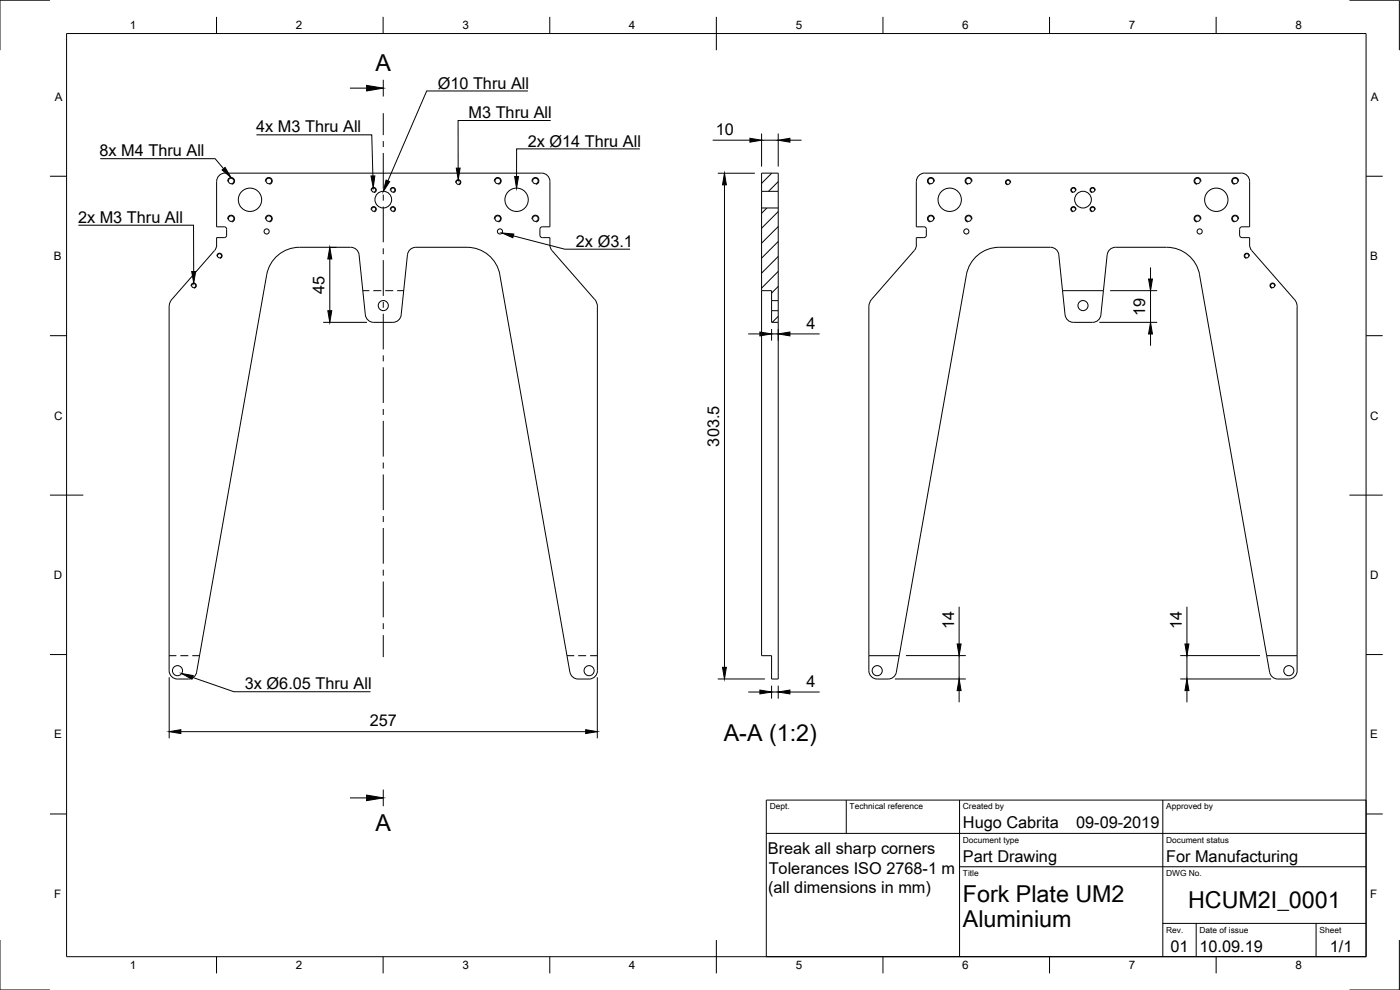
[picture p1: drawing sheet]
<svg xmlns="http://www.w3.org/2000/svg" width="420mm" height="297mm" viewBox="0 0 420 297" stroke-linecap="round" stroke-linejoin="round" font-family="sans-serif">
<!-- layer: Visible -->
<g fill="none" stroke="#000" stroke-width=".3">
<path d="M65 54.4v13.7h2.6l.4 .7M65 54.4a2.48 2.48 0 0 1 2.5-2.4l95-.1a2.51 2.51 0 0 1 2.5 2.5v13.7h-2.2M228.6 57.4v5M228.6 57.4v-5.4h5v5.4M228.6 57.4h5M233.6 57.4v5M275 54.4v13.7h2.3M275 54.4a2.51 2.51 0 0 1 2.5-2.5l95 .1a2.47 2.47 0 0 1 2.5 2.4v13.7h-2.2l-.6 .2-.2 .5 .1 2 .7 .5h2.2l.1 2.6 .3 1 13 14.9M65 73.5l-.1 .7-.5 1-12.8 14.6M68 68.8v1.8M68 70.5l-.4 .7-2.6 .1v2.2M162.8 71.3h2.2l.1 2.6 .3 1 13 14.9"/>
<path d="M162.8 68l-.5 .3-.3 .5 .1 2 .7 .5M228.6 62.4v134.3h3v7h2v-110.5M228.6 62.4h5M233.6 62.4v27.8M275 73.5l-.2 1.1-.4 .6-12.8 14.6M277.3 71.3h-2.3v2.2M277.3 68l.5 .3 .2 .5M278 68.8v1.8M278 70.5l-.2 .6-.5 .2M51.6 89.8l-.7 1.3-.1 1v109.1a2.51 2.51 0 0 0 2.5 2.5h3.2a2.5 2.5 0 0 0 2.5-2l21-119.2a10 10 0 0 1 9.9-8.3h15.4l1 .2 .8 .6 .7 1.4 1.8 18.1M109.7 94.5l.6 1.4 1.3 .8h6.3M150 82.5l21 119.2"/>
<path d="M150 82.5a10 10 0 0 0-9.8-8.3h-15.4l-1 .2-.9 .6-.6 1.4-2 18.6-.9 1.2-1.5 .5M178.4 89.8l.8 1.3 .1 1v109.1a2.47 2.47 0 0 1-2.5 2.5h-3.3a2.51 2.51 0 0 1-2.5-2M228.6 87.2h3v3M231.6 90.2v3M231.6 93.2v3.5h2M231.6 90.2h2M231.6 93.2h2M233.6 90.2v3M261.6 89.8l-.7 1.3-.1 1v109.1a2.51 2.51 0 0 0 2.5 2.5h3.2M318.9 87.2h12.3M388.4 89.8l.6 .8 .3 1.5M389.3 92.1v109.1"/>
<path d="M260.8 196.7h9.1M269.9 196.7l20.1-114.2a10 10 0 0 1 9.9-8.3h15.4l1 .2 .8 .6 .7 1.4 1.8 18.1 .4 1 .7 .7 1.4 .5h6.3l1-.5 .7-.7 .3-1 1.9-18.1 .3-1 .7-.7 1.5-.5h15.4a10 10 0 0 1 9.8 8.3l21 119.2M269.9 196.7l-.9 5a2.51 2.51 0 0 1-2.5 2M380.2 196.7h9.1M381 201.7a2.51 2.51 0 0 0 2.5 2M389.3 201.2a2.51 2.51 0 0 1-2.5 2.5h-3.3"/>
<circle cx="69.4" cy="54.3" r=".84"/>
<circle cx="75" cy="59.9" r="3.5"/>
<circle cx="80.7" cy="54.3" r=".84"/>
<circle cx="112.2" cy="57" r=".62"/>
<circle cx="115" cy="59.9" r="2.51"/>
<circle cx="117.9" cy="57" r=".62"/>
<circle cx="137.5" cy="54.7" r=".62"/>
<circle cx="149.4" cy="54.3" r=".84"/>
<circle cx="155" cy="59.9" r="3.5"/>
<circle cx="160.7" cy="54.3" r=".84"/>
<circle cx="279.4" cy="54.3" r=".84"/>
<circle cx="285" cy="59.9" r="3.5"/>
<circle cx="290.7" cy="54.3" r=".84"/>
<circle cx="302.5" cy="54.7" r=".62"/>
<circle cx="322.1" cy="57" r=".62"/>
<circle cx="325" cy="59.9" r="2.51"/>
<circle cx="327.9" cy="57" r=".62"/>
<circle cx="359.4" cy="54.3" r=".84"/>
<circle cx="365" cy="59.9" r="3.5"/>
<circle cx="370.7" cy="54.3" r=".84"/>
<circle cx="65.9" cy="76.7" r=".62"/>
<circle cx="69.4" cy="65.6" r=".84"/>
<circle cx="80" cy="69.4" r=".77"/>
<circle cx="80.7" cy="65.6" r=".84"/>
<circle cx="112.2" cy="62.8" r=".62"/>
<circle cx="117.9" cy="62.8" r=".62"/>
<circle cx="149.4" cy="65.6" r=".84"/>
<circle cx="150" cy="69.4" r=".77"/>
<circle cx="160.7" cy="65.6" r=".84"/>
<circle cx="279.4" cy="65.6" r=".84"/>
<circle cx="290" cy="69.4" r=".77"/>
<circle cx="290.7" cy="65.6" r=".84"/>
<circle cx="322.1" cy="62.8" r=".62"/>
<circle cx="327.9" cy="62.8" r=".62"/>
<circle cx="359.4" cy="65.6" r=".84"/>
<circle cx="360" cy="69.4" r=".77"/>
<circle cx="370.7" cy="65.6" r=".84"/>
<circle cx="374.2" cy="76.7" r=".62"/>
<circle cx="58.1" cy="85.7" r=".62"/>
<circle cx="115" cy="91.7" r="1.51"/>
<circle cx="325" cy="91.7" r="1.51"/>
<circle cx="381.9" cy="85.7" r=".62"/>
<circle cx="53.3" cy="201.2" r="1.51"/>
<circle cx="176.8" cy="201.2" r="1.51"/>
<circle cx="263.3" cy="201.2" r="1.51"/>
<circle cx="386.8" cy="201.2" r="1.51"/>
</g>
<!-- layer: Hidden -->
<path d="M108.9 87.2h1.9M112 87.2h2.4M115.6 87.2h2.4M119.2 87.2h2M50.8 196.7h2.1M54.1 196.7h2.4M57.7 196.7h2.2M170.2 196.7h2.1M173.5 196.7h2.4M177.1 196.7h2.2" fill="none" stroke="#000" stroke-width=".3"/>
<!-- layer: Visible Narrow -->
<g fill="none" stroke="#000" stroke-width=".3">
<path d="M68.4 54.5a1.03 1.03 0 0 1 .8-1.2 1.03 1.03 0 0 1 1.2 .8 1.03 1.03 0 0 1-.8 1.2M79.7 54.5a1.03 1.03 0 0 1 .8-1.2 1.03 1.03 0 0 1 1.2 .8 1.03 1.03 0 0 1-.8 1.2M111.4 57.2a.77 .77 0 0 1 .6-.9 .77 .77 0 0 1 .9 .6 .77 .77 0 0 1-.6 .9M117.1 57.2a.77 .77 0 0 1 .7-.9 .77 .77 0 0 1 .9 .6 .77 .77 0 0 1-.7 .9M136.8 54.8a.77 .77 0 0 1 .6-.9 .77 .77 0 0 1 .9 .7 .77 .77 0 0 1-.6 .9M148.4 54.5a1.03 1.03 0 0 1 .8-1.2 1.03 1.03 0 0 1 1.2 .8 1.03 1.03 0 0 1-.8 1.2M159.7 54.5a1.03 1.03 0 0 1 .8-1.2 1.03 1.03 0 0 1 1.2 .8 1.03 1.03 0 0 1-.8 1.2M280.4 54.5a1.03 1.03 0 0 0-.9-1.2 1.03 1.03 0 0 0-1.1 .8 1.03 1.03 0 0 0 .8 1.2M291.7 54.5a1.03 1.03 0 0 0-.9-1.2 1.03 1.03 0 0 0-1.1 .8 1.03 1.03 0 0 0 .8 1.2M303.3 54.8a.77 .77 0 0 0-.6-.9 .77 .77 0 0 0-.9 .7 .77 .77 0 0 0 .6 .9M322.9 57.2a.77 .77 0 0 0-.6-.9 .77 .77 0 0 0-.9 .6 .77 .77 0 0 0 .6 .9M328.7 57.2a.77 .77 0 0 0-.7-.9 .77 .77 0 0 0-.9 .6 .77 .77 0 0 0 .7 .9"/>
<path d="M360.4 54.5a1.03 1.03 0 0 0-.8-1.2 1.03 1.03 0 0 0-1.2 .8 1.03 1.03 0 0 0 .8 1.2M371.7 54.5a1.03 1.03 0 0 0-.8-1.2 1.03 1.03 0 0 0-1.2 .8 1.03 1.03 0 0 0 .8 1.2M65.1 76.9a.77 .77 0 0 1 .6-.9 .77 .77 0 0 1 .9 .6 .77 .77 0 0 1-.6 .9M68.4 65.8a1.03 1.03 0 0 1 .8-1.2 1.03 1.03 0 0 1 1.2 .8 1.03 1.03 0 0 1-.8 1.2M79.7 65.8a1.03 1.03 0 0 1 .8-1.2 1.03 1.03 0 0 1 1.2 .8 1.03 1.03 0 0 1-.8 1.2M111.4 62.9a.77 .77 0 0 1 .6-.9 .77 .77 0 0 1 .9 .6 .77 .77 0 0 1-.6 .9M117.1 62.9a.77 .77 0 0 1 .7-.9 .77 .77 0 0 1 .9 .6 .77 .77 0 0 1-.7 .9M148.4 65.8a1.03 1.03 0 0 1 .8-1.2 1.03 1.03 0 0 1 1.2 .8 1.03 1.03 0 0 1-.8 1.2M159.7 65.8a1.03 1.03 0 0 1 .8-1.2 1.03 1.03 0 0 1 1.2 .8 1.03 1.03 0 0 1-.8 1.2M280.4 65.8a1.03 1.03 0 0 0-.9-1.2 1.03 1.03 0 0 0-1.1 .8 1.03 1.03 0 0 0 .8 1.2M291.7 65.8a1.03 1.03 0 0 0-.9-1.2 1.03 1.03 0 0 0-1.1 .8 1.03 1.03 0 0 0 .8 1.2M322.9 62.9a.77 .77 0 0 0-.6-.9 .77 .77 0 0 0-.9 .6 .77 .77 0 0 0 .6 .9"/>
<path d="M328.7 62.9a.77 .77 0 0 0-.7-.9 .77 .77 0 0 0-.9 .6 .77 .77 0 0 0 .7 .9M360.4 65.8a1.03 1.03 0 0 0-.8-1.2 1.03 1.03 0 0 0-1.2 .8 1.03 1.03 0 0 0 .8 1.2M371.7 65.8a1.03 1.03 0 0 0-.8-1.2 1.03 1.03 0 0 0-1.2 .8 1.03 1.03 0 0 0 .8 1.2M374.9 76.9a.77 .77 0 0 0-.6-.9 .77 .77 0 0 0-.9 .6 .77 .77 0 0 0 .6 .9M57.4 85.8a.77 .77 0 0 1 .6-.9 .77 .77 0 0 1 .9 .7 .77 .77 0 0 1-.6 .9M382.7 85.8a.77 .77 0 0 0-.6-.9 .77 .77 0 0 0-.9 .7 .77 .77 0 0 0 .6 .9"/>
</g>
<!-- layer: Border -->
<g fill="none" stroke="#000" stroke-width=".3">
<path d="M15 .1h-15v15M20 10.1h390v276.9h-390zM65 5.1v5M115 5.1v5M165 5.1v5M215 5.1v10M265 5.1v5M315 5.1v5M365 5.1v5M405 .1h15v15M15 52.9h5M410 52.9h5"/>
<path d="M15 100.7h5M410 100.7h5M15 148.6h10M405 148.6h10M15 196.4h5M410 196.4h5M15 244.2h5M410 244.2h5M0 282.1v14.9h15M65 287v5M115 287v5M165 287v5"/>
<path d="M215 282.1v9.9M265 287v5M315 287v5M365 287v5M420 282.1v14.9h-15"/>
</g>
<!-- layer: TitleBlock -->
<path d="M230 240.1h180v46.9h-180zM230 250h180M254 240.1v9.9M288 240.1v46.9M349 240.1v46.9M288 260.1h122M349 277.1h61M359 277.1v9.9M395 277.1v9.9" fill="none" stroke="#000" stroke-width=".3"/>
<!-- layer: Dimensions -->
<g fill="none" stroke="#000" stroke-width=".3">
<path d="M213.9 42.1h11.2M215.4 52h11.1M217.4 55.5v144.7M228.6 40.1v9.9M228.6 42.1h5M233.6 40.1v9.9M237.1 42.1h3.5M98.7 74.2h2.3M99 77.7v15.5M97 96.7h13.1M231.6 98.7v3.5M233.6 98.7v3.5"/>
<path d="M329.9 96.7h17.4M333.2 87.2h14.1M345.3 80.2v3.5M345.3 87.2v9.5M224.6 100.2h3.4M231.6 100.2h2M237.1 100.2h8.9M345.3 100.2v3.5M271.9 196.7h18M287.8 182v11.2M287.8 196.7v7M354.2 196.7h23.9"/>
<path d="M356.2 182v11.2M356.2 196.7v7M50.8 203.2v18.3M54.3 219.5h121.5M179.3 203.2v18.3M215.4 203.7h14.2M224.6 207.6h3.4M231.6 205.7v3.9M231.6 207.6h2M233.6 205.7v3.9M237.1 207.6h8.9M268.6 203.7h21.3"/>
<path d="M287.8 207.2v3.5M354.2 203.7h27.3M356.2 207.2v3.5"/>
</g>
<g fill="#000" stroke="#000" stroke-width=".3">
<path d="M217.4 52l.6 3.5h-1.2zM225.1 41.5l3.5 .6-3.5 .6zM233.6 42.1l3.5-.6v1.2zM99 74.2l.6 3.5h-1.2zM98.4 93.2h1.2l-.6 3.5zM228 99.6l3.6 .6-3.6 .6zM233.6 100.2l3.5-.6v1.2zM344.7 83.7h1.2l-.6 3.5zM345.3 96.7l.6 3.5h-1.2zM287.3 193.2h1.1l-.6 3.5zM355.6 193.2h1.2l-.6 3.5zM50.8 219.5l3.5-.6v1.2z"/>
<path d="M175.8 218.9l3.5 .6-3.5 .6zM216.8 200.2h1.2l-.6 3.5zM228 207l3.6 .6-3.6 .6zM233.6 207.6l3.5-.6v1.2zM287.8 203.7l.6 3.5h-1.1zM356.2 203.7l.6 3.5h-1.2z"/>
</g>
<!-- layer: Annotations -->
<path d="M110 25.6l5 .8-5 .9zM66.7 51l.8-.8 1.9 3.1zM111.3 52.8h1.2l-.5 3.5zM115.9 54l1 .5-1.9 3zM136.9 50.4h1.2l-.6 3.5zM154.5 53h1.1l-.6 3.5zM150.7 69.9l3.5 .3-.3 1.1zM57.5 81.5h1.2l-.6 3.4zM54.5 202.1l3.5 .6-.4 1.1zM110 238.6l5 .8-5 .8z" fill="#000" stroke="#000" stroke-width=".3"/>
<path d="M105 26.4h5M115 23.9v5.1M158.5 27.3h-30.4l-11.7 27M165.3 36.2h-27.8v14.2M30.1 47.6h34.5l2.5 3M77 40.5h34.6l.3 12.3M192 44.7h-37v8.3M23.5 67.6h34.6v13.9M154.1 70.8l15.4 4h19.6M57.8 203.2l12.4 4.3h41M105 239.4h5M115 236.9v5" fill="none" stroke="#000" stroke-width=".3"/>
<!-- layer: Center Lines -->
<g fill="none" stroke="#000" stroke-width=".3">
<path d="M115 34v6.5M115 42.3v1.8M115 45.9v10.7M115 58.4v1.8M115 62v10.7M115 74.5v1.8M115 78v10.8M115 90.6v1.7M115 94.1v10.7M115 106.6v1.8M115 110.2v10.7M115 122.7v1.8"/>
<path d="M115 126.3v10.7M115 138.8v1.8M115 142.4v10.7M115 154.8v1.8M115 158.4v10.7M115 170.9v1.8M115 174.5v10.7M115 187v1.8M115 190.6v6.6"/>
</g>
<!-- layer: Hatching -->
<path d="M231.6 52l-3 3M233.6 54.5l-3 2.9M230.1 62.4l-1.5 1.6M233.6 63.5l-5 5M233.6 68l-5 5M233.6 72.5l-5 5M233.6 76.9l-5 5.1M233.6 81.4l-5 5.1M233.6 85.9l-2 2M233.6 94.9l-1.8 1.8" fill="none" stroke="#000" stroke-width=".3"/>
<g font-size="7">
<text x="112.7" y="21.4">A</text>
<text x="217.2" y="222.2">A-A (1:2)</text>
<text x="112.7" y="249.4">A</text>
<text x="289" y="270.6">Fork Plate UM2</text>
<text x="356.6" y="272.5">HCUM2I_0001</text>
<text x="289" y="278.1">Aluminium</text>
</g>
<g font-size="4.9">
<text x="131.4" y="26.6">Ø10 Thru All</text>
<text x="140.6" y="35.5">M3 Thru All</text>
<text x="76.9" y="39.7">4x M3 Thru All</text>
<text x="214.9" y="40.5">10</text>
<text x="29.9" y="46.9">8x M4 Thru All</text>
<text x="158.4" y="44">2x Ø14 Thru All</text>
<text x="23.4" y="66.9">2x M3 Thru All</text>
<text x="172.8" y="74.1">2x Ø3.1</text>
<text x="97.4" y="88.1" transform="rotate(-90 97.4 88.1)">45</text>
<text x="343.7" y="94.9" transform="rotate(-90 343.7 94.9)">19</text>
<text x="242" y="98.7">4</text>
<text x="215.9" y="134" transform="rotate(-90 215.9 134)">303.5</text>
<text x="286.3" y="188.8" transform="rotate(-90 286.3 188.8)">14</text>
<text x="354.7" y="188.8" transform="rotate(-90 354.7 188.8)">14</text>
<text x="73.5" y="206.8">3x Ø6.05 Thru All</text>
<text x="242" y="206.1">4</text>
<text x="111" y="218">257</text>
<text x="289" y="248.5">Hugo Cabrita</text>
<text x="323" y="248.5">09-09-2019</text>
<text x="230.4" y="256.3">Break all sharp corners</text>
<text x="230.7" y="262.2">Tolerances ISO 2768-1 m</text>
<text x="289" y="258.6">Part Drawing</text>
<text x="350" y="258.6">For Manufacturing</text>
<text x="230.5" y="268.1">(all dimensions in mm)</text>
<text x="351.3" y="285.7">01</text>
<text x="360" y="285.5">10.09.19</text>
<text x="399.1" y="285.7">1/1</text>
</g>
<g font-size="3.5">
<text x="39" y="8.8">1</text>
<text x="88.8" y="8.8">2</text>
<text x="138.8" y="8.8">3</text>
<text x="188.7" y="8.8">4</text>
<text x="238.8" y="8.8">5</text>
<text x="288.7" y="8.8">6</text>
<text x="338.8" y="8.8">7</text>
<text x="388.8" y="8.8">8</text>
<text x="16.4" y="30.2">A</text>
<text x="411.4" y="30.2">A</text>
<text x="16.2" y="78">B</text>
<text x="411.2" y="78">B</text>
<text x="16.2" y="125.9">C</text>
<text x="411.2" y="125.9">C</text>
<text x="16.2" y="173.7">D</text>
<text x="411.2" y="173.7">D</text>
<text x="16.2" y="221.6">E</text>
<text x="411.2" y="221.6">E</text>
<text x="16.2" y="269.4">F</text>
<text x="411.2" y="269.4">F</text>
<text x="39" y="290.8">1</text>
<text x="88.8" y="290.8">2</text>
<text x="138.8" y="290.8">3</text>
<text x="188.7" y="290.8">4</text>
<text x="238.8" y="290.8">5</text>
<text x="288.7" y="290.8">6</text>
<text x="338.8" y="290.8">7</text>
<text x="388.8" y="290.8">8</text>
</g>
<g font-size="2.5">
<text x="231" y="242.9">Dept.</text>
<text x="255" y="242.9">Technical reference</text>
<text x="289" y="242.9">Created by</text>
<text x="350" y="242.9">Approved by</text>
<text x="289" y="252.8">Document type</text>
<text x="350" y="252.8">Document status</text>
<text x="289" y="262.9">Title</text>
<text x="350" y="262.9">DWG No.</text>
<text x="350" y="279.9">Rev.</text>
<text x="360" y="279.9">Date of issue</text>
<text x="396" y="279.9">Sheet</text>
</g>
</svg>
